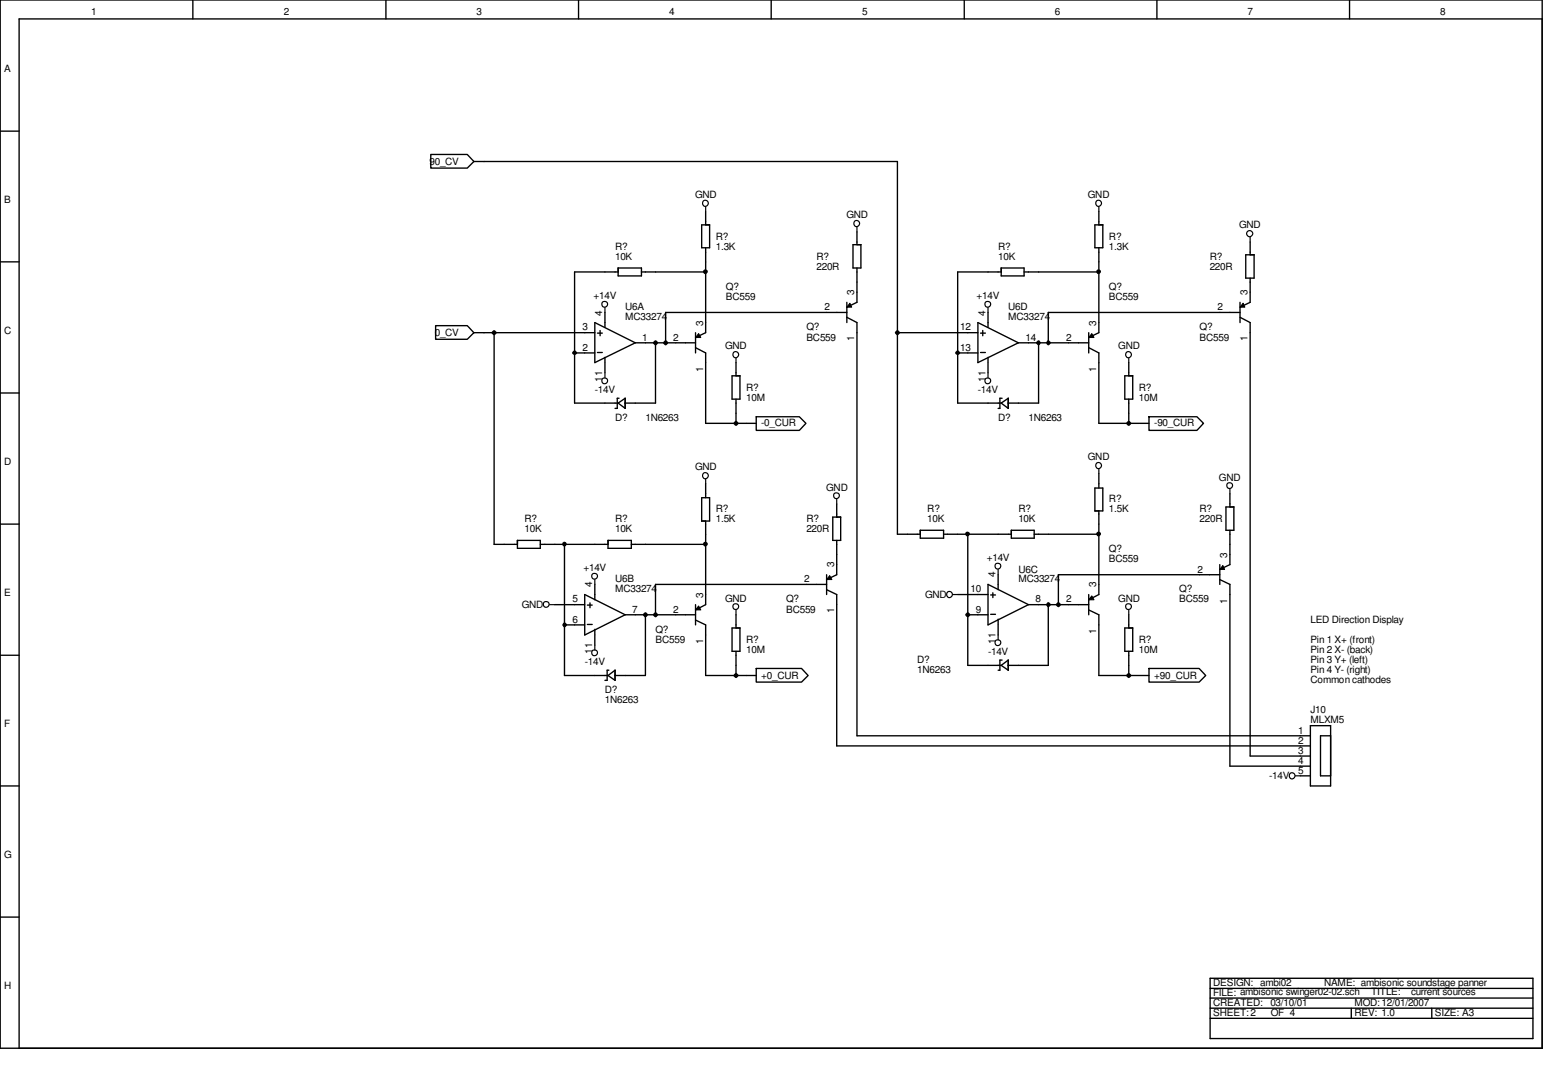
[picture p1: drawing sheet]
<svg xmlns="http://www.w3.org/2000/svg" width="297mm" height="210mm" viewBox="0 0 297 210" stroke-linecap="round" stroke-linejoin="round" font-family="sans-serif">
<g fill="none" stroke="#000" stroke-width=".26">
<path d="M0 0h296.9v201.7h-296.9zM37.1 0v3.6M74.3 0v3.6M111.4 0v3.6M148.5 0v3.6M185.6 0v3.6M222.7 0v3.6M259.8 0v3.6M296.9 3.6h-293.2v198.1M0 25.2h3.7M82.9 29.7h7.1l1.2 1.4-1.2 1.2h-7.1zM91.2 31.1h81.6v71.7h4.4"/>
<path d="M0 50.4h3.7M119 52.3h-8.4v25.3h8.4M119 51.6h4.5v1.5h-4.5zM123.5 52.3h12.3M135.1 43.3h1.5v4.4h-1.5zM135.8 40.7v2.6M135.8 47.7v16.3l-1.9 .9M163 58.2v3.9M164.2 47.1h1.5v4.5h-1.5zM165 51.6v6.6l-2 .9M165 44.6v2.5M192.7 52.3h-8.3v25.3h8.3"/>
<path d="M192.7 51.6h4.4v1.5h-4.4zM197.1 52.3h14.4M210.8 43.3h1.5v4.4h-1.5zM211.5 40.7v2.6M211.5 47.7v16.3l-1.9 .9M238.7 58.2v3.9M239.8 49h1.6v4.5h-1.6zM240.7 53.5v4.7l-2 .9M240.7 46.6v2.4M0 75.6h3.7M83.9 62.7h6.1l1.2 1.3-1.2 1.3h-6.1zM91.2 64h23.3"/>
<path d="M95.1 64v40.7h4.5M110.6 67.9h3.9M114.5 62.1l7.8 3.9-7.8 3.8zM115 64.1h.9M115 67.8h.9M115.5 63.6v1M116.5 60.1v2.9M116.5 68.7v1M116.5 69.8v1.9M119 77.6l1.4-1v2zM119.2 76.6h-.4v2h-.4M122.3 66h11.6"/>
<path d="M126.2 66v11.6h-5.8M133.9 66.9l1.9 1v13.5h9.8M133.9 64v3.9M140.9 72.3h1.5v4.5h-1.5zM141.7 69.8v2.5M141.7 76.8v4.6M163 60.1h-34.9v5.9M163 61l2 1.1v79.5h87.3M172.8 64h15.5M184.4 67.9h3.9M188.3 62.1l7.7 3.9-7.7 3.8zM188.8 64.1h.9"/>
<path d="M188.8 67.8h.9M189.2 63.6v1M190.2 60.1v2.9M190.2 68.7v1M190.2 69.8v1.9M192.7 77.6l1.4-1v2zM192.9 76.6h-.4v2h-.4M196 66h13.6M199.9 66v11.6h-5.8M209.6 66.9l1.9 1v13.5h7.7M209.6 64v3.9M216.5 72.3h1.6v4.5h-1.6z"/>
<path d="M217.3 69.8v2.5M217.3 76.8v4.6M238.7 60.1h-36.9v5.9M238.7 61l2 1.1v83.4h11.6M135.1 95.8h1.5v4.4h-1.5zM135.8 93v2.8M145.6 80.2h8.3l1.2 1.2-1.2 1.4h-8.3zM160.3 99.5h1.5v4.5h-1.5zM161.1 96.9v2.6M210.8 93.9h1.5v4.4h-1.5zM211.5 98.3v16.1l-1.9 1M211.5 91.1v2.8"/>
<path d="M219.3 81.4h1.9M221.2 80.2h9.2l1.3 1.2-1.3 1.4h-9.2zM236 97.5h1.5v4.5h-1.5zM236.8 95v2.5M0 100.8h3.7M99.6 104h4.4v1.5h-4.4zM104 104.7h13M106.8 116.3h5.8M108.7 104.7v25.3h8.3M112.6 114.4l7.8 3.9-7.8 3.9zM113.1 116.4h.9M113.6 116v.9"/>
<path d="M114.5 112.4v3M117 104h4.5v1.5h-4.5zM120.4 118.3h13.5M121.5 104.7h14.3M124.2 118.3v11.7h-5.8M133.9 119.3l1.9 .9v9.8h9.8M133.9 116.3v3.9M135.8 100.2v16.1l-1.9 1M141.7 118.3v2.5M159.1 112.4h-32.9v5.9M159.1 113.5l2 .9v29.1h91.2M159.1 110.6v3.8"/>
<path d="M161.1 104v6.6l-2 .9M177.2 102h4.4v1.5h-4.4zM181.6 102.8h13.1M184.4 114.4h5.8M186.3 118.3h3.9M186.3 102.8v25.2h6.4M190.2 112.4l7.8 3.9-7.8 3.9zM190.7 114.5h.9M190.7 118.2h.9M191.1 114v1M192.1 110.6v2.9M192.1 119.1v1"/>
<path d="M194.7 102h4.4v1.5h-4.4zM198 116.3h11.6M199.1 102.8h12.4M201.8 116.3v11.7h-7.7M209.6 117.3l1.9 1v11.7h7.7M209.6 114.4v3.9M217.3 118.3v2.5M234.8 111.5l2 .9v35h15.5M234.8 108.6v3.8M234.8 110.6h-31.1v5.7M236.8 102v6.6l-2 1M0 126.1h3.7"/>
<path d="M108.7 120.2h3.9M113.1 120.1h.9M114.5 121.1v1M114.5 122.2v1.9M117 130l1.4-1.1v2zM117.2 128.9h-.3v2h-.4M140.9 120.8h1.5v4.5h-1.5zM141.7 125.3v4.7M145.6 128.6h8.7l1.3 1.4-1.3 1.2h-8.7zM192.1 120.2v2M192.7 128l1.4-1v1.9zM192.9 127h-.4v1.9h-.4"/>
<path d="M216.5 120.8h1.6v4.5h-1.6zM217.3 125.3v4.7M219.3 130h1.9M221.2 128.6h9.6l1.3 1.4-1.3 1.2h-9.6zM252.3 139.6h3.9v11.6h-3.9zM0 151.2h3.7M250.3 149.3h2M256.2 141.6h-2v7.7h2M0 176.4h3.7M233 190.2h62.1M233 192h62.1M233 194h62.1"/>
<path d="M233 195.9h62.1M233 188.2h62.1v11.6h-62.1zM260.1 194v1.9M275.6 194v1.9"/>
</g>
<g fill="#000">
<path d="M163.6 58.3l.4 .8h-1zM239.3 58.3l.3 .8h-.9zM95.1 63.8l.3 .2-.3 .3-.2-.3zM110.6 67.6l.3 .3-.3 .2-.2-.2zM125.9 66l.3-.3 .2 .3-.2 .2zM128.1 65.7l.3 .3-.3 .2-.2-.2zM134.5 64.2l.4 .7h-1zM172.8 63.8l.2 .2-.2 .3-.3-.3zM184.4 67.6l.2 .3-.2 .2-.3-.2zM199.9 65.7l.2 .3-.2 .2-.2-.2zM201.8 65.7l.3 .3-.3 .2-.2-.2zM210.2 64.2l.4 .7h-1z"/>
<path d="M141.7 81.2l.2 .2-.2 .3-.3-.3zM217.3 81.2l.2 .2-.2 .3-.3-.3zM108.7 120l.2 .2-.2 .3-.2-.3zM124.2 118l.3 .3-.3 .2-.2-.2zM125.9 118.3l.3-.3 .2 .3-.2 .2zM134.5 116.6l.4 .7h-1zM159.7 110.7l.4 .8h-1zM186.1 118.3l.2-.3 .3 .3-.3 .2zM201.8 116.1l.3 .2-.3 .3-.2-.3zM203.5 116.3l.2-.2 .3 .2-.3 .3zM210.2 114.6l.4 .8h-1zM235.4 108.8l.4 .8h-1z"/>
<path d="M141.4 130l.3-.3 .2 .3-.2 .2zM217 130l.3-.3 .2 .3-.2 .2z"/>
<path d="M135.6 52.1h.3v.3h-.3z" fill-rule="evenodd"/>
<path d="M211.3 52.1h.3v.3h-.3z" fill-rule="evenodd"/>
<path d="M108.5 104.5h.2l.1 .1-.1 .3-.2-.1z" fill-rule="evenodd"/>
<path d="M135.6 104.5h.3v.3h-.3z" fill-rule="evenodd"/>
<path d="M186.1 102.6h.3v.3h-.3z" fill-rule="evenodd"/>
<path d="M211.3 102.6h.3v.3h-.3z" fill-rule="evenodd"/>
</g>
<path d="M163.6 58.3l.4 .8h-1zM239.3 58.3l.3 .8h-.9zM134.5 64.2l.4 .7h-1zM210.2 64.2l.4 .7h-1zM134.5 116.6l.4 .7h-1zM159.7 110.7l.4 .8h-1zM210.2 114.6l.4 .8h-1zM235.4 108.8l.4 .8h-1z" fill="none" stroke="#000" stroke-width=".19"/>
<g fill="none" stroke="#000" stroke-width=".23">
<path d="M135.8 39.8v.9M211.5 39.8v.9M116.5 59.2v.9M165 43.7v.9M190.2 59.2v.9M240.7 45.6v1M116.5 71.7v.9M141.7 68.9v.9M190.2 71.7v.9M217.3 68.9v.9M135.8 92.1v.9M161.1 96v.9"/>
<path d="M211.5 90.3v.8M236.8 94.1v.9M105.8 116.3h1M114.5 111.5v.9M141.7 117.3v1M183.4 114.4h1M192.1 109.6v1M217.3 117.3v1M114.5 124.1v1M192.1 122.2v.9M249.4 149.3h.9"/>
<circle cx="135.8" cy="39.1" r=".58"/>
<circle cx="211.5" cy="39.1" r=".58"/>
<circle cx="116.4" cy="58.5" r=".57"/>
<circle cx="164.9" cy="43" r=".58"/>
<circle cx="190.1" cy="58.5" r=".57"/>
<circle cx="240.6" cy="44.9" r=".59"/>
<circle cx="116.4" cy="73.3" r=".57"/>
<circle cx="141.6" cy="68.2" r=".58"/>
<circle cx="190.1" cy="73.3" r=".57"/>
<circle cx="217.2" cy="68.2" r=".58"/>
<circle cx="135.8" cy="91.5" r=".58"/>
<circle cx="161" cy="95.4" r=".57"/>
<circle cx="211.5" cy="89.6" r=".58"/>
<circle cx="236.7" cy="93.4" r=".57"/>
<circle cx="105.1" cy="116.3" r=".57"/>
<circle cx="114.4" cy="110.9" r=".57"/>
<circle cx="141.6" cy="116.7" r=".57"/>
<circle cx="182.8" cy="114.4" r=".58"/>
<circle cx="192.1" cy="108.9" r=".57"/>
<circle cx="217.2" cy="116.7" r=".57"/>
<circle cx="114.4" cy="125.6" r=".57"/>
<circle cx="192.1" cy="123.6" r=".57"/>
<circle cx="248.7" cy="149.3" r=".58"/>
</g>
<g fill="none" stroke="#000" stroke-width=".51">
<path d="M135.6 52.1h.3v.3h-.3zM211.3 52.1h.3v.3h-.3zM95.1 63.8l.3 .2-.3 .3-.2-.3zM110.6 67.6l.3 .3-.3 .2-.2-.2zM125.9 66l.3-.3 .2 .3-.2 .2zM128.1 65.7l.3 .3-.3 .2-.2-.2zM172.8 63.8l.2 .2-.2 .3-.3-.3zM184.4 67.6l.2 .3-.2 .2-.3-.2zM199.9 65.7l.2 .3-.2 .2-.2-.2zM201.8 65.7l.3 .3-.3 .2-.2-.2zM141.7 81.2l.2 .2-.2 .3-.3-.3zM217.3 81.2l.2 .2-.2 .3-.3-.3z"/>
<path d="M108.5 104.5h.2l.1 .1-.1 .3-.2-.1zM108.7 120l.2 .2-.2 .3-.2-.3zM124.2 118l.3 .3-.3 .2-.2-.2zM125.9 118.3l.3-.3 .2 .3-.2 .2zM135.6 104.5h.3v.3h-.3zM186.1 118.3l.2-.3 .3 .3-.3 .2zM186.1 102.6h.3v.3h-.3zM201.8 116.1l.3 .2-.3 .3-.2-.3zM203.5 116.3l.2-.2 .3 .2-.3 .3zM211.3 102.6h.3v.3h-.3zM141.4 130l.3-.3 .2 .3-.2 .2zM217 130l.3-.3 .2 .3-.2 .2z"/>
</g>
<g font-size="1.9">
<text x="17.6" y="3">1</text>
<text x="54.6" y="3">2</text>
<text x="91.7" y="3">3</text>
<text x="128.8" y="3">4</text>
<text x="166" y="3">5</text>
<text x="203.1" y="3">6</text>
<text x="240.2" y="3">7</text>
<text x="277.2" y="3">8</text>
<text x=".8" y="13.8">A</text>
<text x="82.7" y="31.7">90_CV</text>
<text x=".8" y="39">B</text>
<text x="133.8" y="38.1">GND</text>
<text x="162.9" y="42">GND</text>
<text x="209.4" y="38.1">GND</text>
<text x="137.8" y="46.1">R?</text>
<text x="213.5" y="46.1">R?</text>
<text x="238.5" y="43.9">GND</text>
<text x="118.4" y="48.1">R?</text>
<text x="118.4" y="50">10K</text>
<text x="137.8" y="48.1">1.3K</text>
<text x="157.2" y="50">R?</text>
<text x="157.2" y="51.9">220R</text>
<text x="192.1" y="48.1">R?</text>
<text x="192.1" y="50">10K</text>
<text x="213.5" y="48.1">1.3K</text>
<text x="232.9" y="50">R?</text>
<text x="232.9" y="51.9">220R</text>
<text x="114.3" y="57.6">+14V</text>
<text x="120.4" y="59.7">U6A</text>
<text x="139.7" y="55.8">Q?</text>
<text x="139.7" y="57.7">BC559</text>
<text x="158.7" y="59.7">2</text>
<text x="164.5" y="56.8" transform="rotate(-90 164.5 56.8)">3</text>
<text x="188" y="57.6">+14V</text>
<text x="194.1" y="59.7">U6D</text>
<text x="213.5" y="55.8">Q?</text>
<text x="213.5" y="57.7">BC559</text>
<text x="234.4" y="59.7">2</text>
<text x="240.2" y="56.8" transform="rotate(-90 240.2 56.8)">3</text>
<text x=".8" y="64.2">C</text>
<text x="83.7" y="64.6">0_CV</text>
<text x="112.1" y="63.6">3</text>
<text x="115.9" y="60.7" transform="rotate(-90 115.9 60.7)">4</text>
<text x="120.4" y="61.6">MC33274</text>
<text x="123.7" y="65.5">1</text>
<text x="129.6" y="65.5">2</text>
<text x="135.3" y="62.7" transform="rotate(-90 135.3 62.7)">3</text>
<text x="155.2" y="63.6">Q?</text>
<text x="155.2" y="65.5">BC559</text>
<text x="164.5" y="65.7" transform="rotate(-90 164.5 65.7)">1</text>
<text x="184.9" y="63.6">12</text>
<text x="189.7" y="60.7" transform="rotate(-90 189.7 60.7)">4</text>
<text x="194.1" y="61.6">MC33274</text>
<text x="197.4" y="65.5">14</text>
<text x="205.3" y="65.5">2</text>
<text x="211" y="62.7" transform="rotate(-90 211 62.7)">3</text>
<text x="230.9" y="63.6">Q?</text>
<text x="230.9" y="65.5">BC559</text>
<text x="240.2" y="65.7" transform="rotate(-90 240.2 65.7)">1</text>
<text x="112.1" y="67.5">2</text>
<text x="135.3" y="71.5" transform="rotate(-90 135.3 71.5)">1</text>
<text x="139.6" y="67.2">GND</text>
<text x="184.9" y="67.5">13</text>
<text x="211" y="71.5" transform="rotate(-90 211 71.5)">1</text>
<text x="215.3" y="67.2">GND</text>
<text x="114.5" y="75.6">-14V</text>
<text x="115.9" y="73.5" transform="rotate(-90 115.9 73.5)">11</text>
<text x="143.6" y="75.2">R?</text>
<text x="143.6" y="77.1">10M</text>
<text x="188.3" y="75.6">-14V</text>
<text x="189.7" y="73.5" transform="rotate(-90 189.7 73.5)">11</text>
<text x="219.2" y="75.2">R?</text>
<text x="219.2" y="77.1">10M</text>
<text x="118.4" y="81">D?</text>
<text x="124.2" y="81">1N6263</text>
<text x="146.5" y="82">-0_CUR</text>
<text x="192.1" y="81">D?</text>
<text x="198" y="81">1N6263</text>
<text x="222.2" y="82">-90_CUR</text>
<text x=".8" y="89.4">D</text>
<text x="209.4" y="88.6">GND</text>
<text x="133.8" y="90.5">GND</text>
<text x="159" y="94.4">GND</text>
<text x="234.7" y="92.5">GND</text>
<text x="101" y="100.4">R?</text>
<text x="118.4" y="100.4">R?</text>
<text x="137.8" y="98.5">R?</text>
<text x="137.8" y="100.4">1.5K</text>
<text x="155.2" y="100.4">R?</text>
<text x="178.5" y="98.5">R?</text>
<text x="178.5" y="100.4">10K</text>
<text x="196" y="98.5">R?</text>
<text x="196" y="100.4">10K</text>
<text x="213.5" y="96.5">R?</text>
<text x="213.5" y="98.5">1.5K</text>
<text x="230.9" y="98.5">R?</text>
<text x="230.9" y="100.4">220R</text>
<text x="101" y="102.4">10K</text>
<text x="118.4" y="102.4">10K</text>
<text x="155.2" y="102.4">220R</text>
<text x="189.9" y="108">+14V</text>
<text x="213.5" y="106.3">Q?</text>
<text x="236.3" y="107.3" transform="rotate(-90 236.3 107.3)">3</text>
<text x="112.3" y="109.9">+14V</text>
<text x="114" y="113" transform="rotate(-90 114 113)">4</text>
<text x="118.4" y="112">U6B</text>
<text x="118.4" y="114">MC33274</text>
<text x="154.8" y="112">2</text>
<text x="160.6" y="109.1" transform="rotate(-90 160.6 109.1)">3</text>
<text x="186.8" y="114">10</text>
<text x="191.6" y="111.1" transform="rotate(-90 191.6 111.1)">4</text>
<text x="196" y="110.2">U6C</text>
<text x="196" y="112">MC33274</text>
<text x="211" y="113" transform="rotate(-90 211 113)">3</text>
<text x="213.5" y="108.2">BC559</text>
<text x="227" y="114">Q?</text>
<text x="230.5" y="110.2">2</text>
<text x=".8" y="114.6">E</text>
<text x="100.5" y="117">GND</text>
<text x="110.2" y="115.9">5</text>
<text x="110.2" y="119.8">6</text>
<text x="121.7" y="117.9">7</text>
<text x="129.6" y="117.9">2</text>
<text x="135.3" y="115" transform="rotate(-90 135.3 115)">3</text>
<text x="139.6" y="115.7">GND</text>
<text x="151.3" y="115.9">Q?</text>
<text x="151.3" y="117.9">BC559</text>
<text x="160.6" y="118" transform="rotate(-90 160.6 118)">1</text>
<text x="178.1" y="115.1">GND</text>
<text x="187.8" y="117.9">9</text>
<text x="199.3" y="115.9">8</text>
<text x="205.3" y="115.9">2</text>
<text x="215.3" y="115.7">GND</text>
<text x="227" y="115.9">BC559</text>
<text x="236.3" y="116.2" transform="rotate(-90 236.3 116.2)">1</text>
<text x="252.3" y="119.8">LED Direction Display</text>
<text x="114" y="125.8" transform="rotate(-90 114 125.8)">11</text>
<text x="126.2" y="121.8">Q?</text>
<text x="126.2" y="123.7">BC559</text>
<text x="135.3" y="123.9" transform="rotate(-90 135.3 123.9)">1</text>
<text x="143.6" y="123.7">R?</text>
<text x="143.6" y="125.6">10M</text>
<text x="190.2" y="126">-14V</text>
<text x="191.6" y="123.9" transform="rotate(-90 191.6 123.9)">11</text>
<text x="211" y="121.9" transform="rotate(-90 211 121.9)">1</text>
<text x="219.2" y="123.7">R?</text>
<text x="219.2" y="125.6">10M</text>
<text x="252.3" y="123.7">Pin 1 X+ (front)</text>
<text x="252.3" y="125.6">Pin 2 X- (back)</text>
<text x="112.6" y="127.9">-14V</text>
<text x="146.5" y="130.6">+0_CUR</text>
<text x="176.6" y="127.6">D?</text>
<text x="176.6" y="129.5">1N6263</text>
<text x="222.2" y="130.6">+90_CUR</text>
<text x="252.3" y="129.5">Pin 4 Y- (right)</text>
<text x="252.3" y="127.6">Pin 3 Y+ (left)</text>
<text x="252.3" y="131.5">Common cathodes</text>
<text x="116.5" y="133.4">D?</text>
<text x="116.5" y="135.3">1N6263</text>
<text x="252.3" y="137.2">J10</text>
<text x=".8" y="139.9">F</text>
<text x="249.9" y="141.1">1</text>
<text x="249.9" y="143.1">2</text>
<text x="252.3" y="139.2">MLXM5</text>
<text x="244.3" y="149.9">-14V</text>
<text x="249.9" y="145">3</text>
<text x="249.9" y="147">4</text>
<text x="249.9" y="148.8">5</text>
<text x=".8" y="165">G</text>
<text x=".8" y="190.2">H</text>
<text x="233.5" y="191.6">FILE: ambisonic swinger02-02.sch</text>
<text x="233.5" y="189.7">DESIGN: ambi02</text>
<text x="254.9" y="189.7">NAME: ambisonic soundstage panner</text>
<text x="263.9" y="191.5">TITLE:</text>
<text x="271.6" y="191.5">current sources</text>
<text x="233.5" y="195.5">SHEET:2</text>
<text x="233.5" y="193.5">CREATED:</text>
<text x="244.6" y="193.5">03/10/01</text>
<text x="244.6" y="195.5">OF 4</text>
<text x="260.7" y="195.5">REV: 1.0</text>
<text x="260.7" y="193.5">MOD:12/01/2007</text>
<text x="276.2" y="195.5">SIZE: A3</text>
</g>
</svg>
